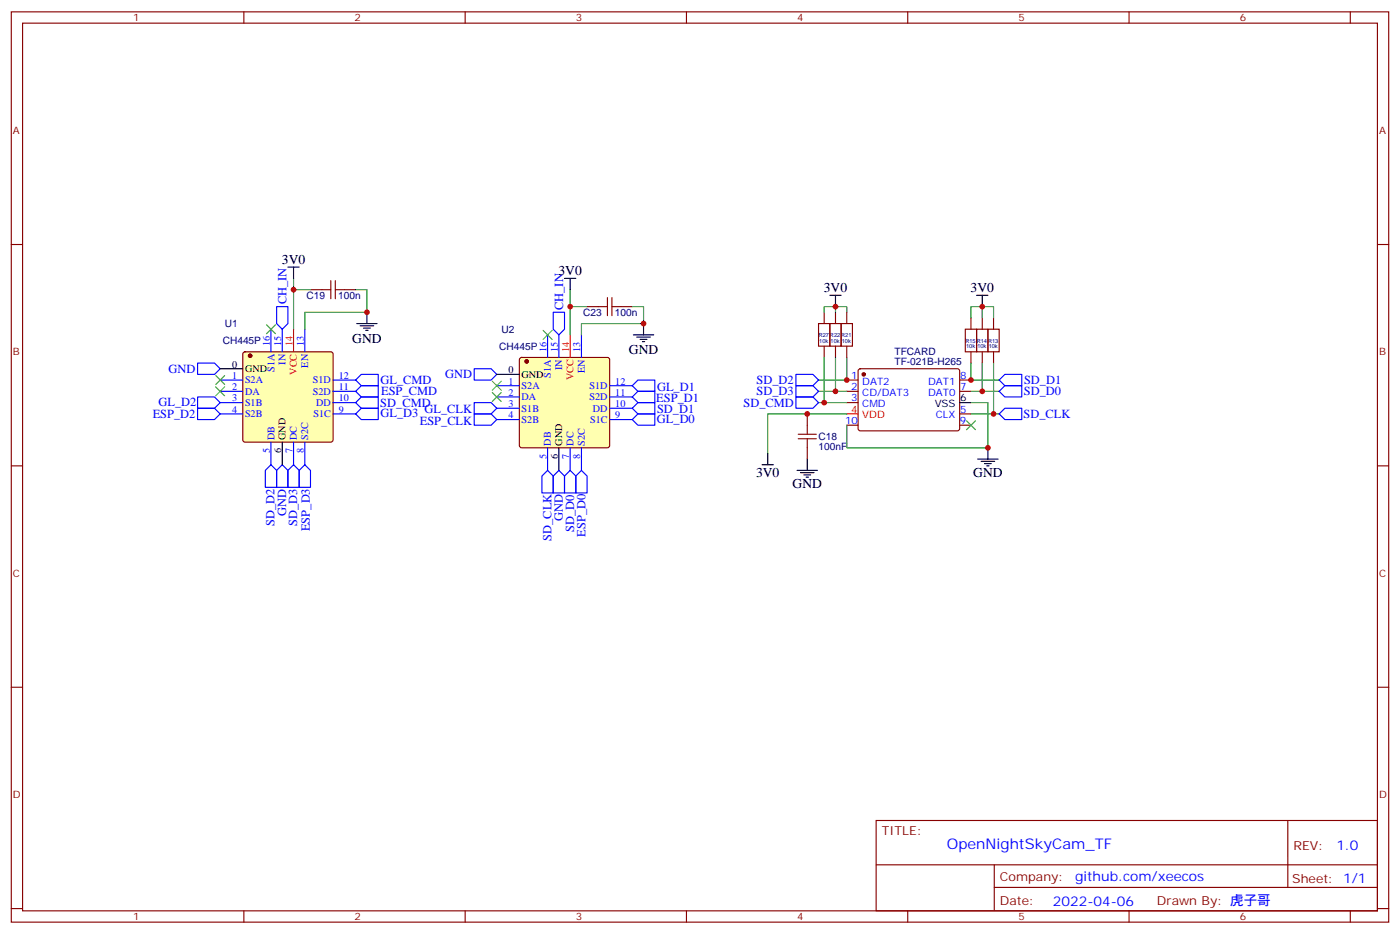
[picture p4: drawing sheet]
<svg xmlns="http://www.w3.org/2000/svg" width="437mm" height="292mm" viewBox="0 0 437 292" stroke-linecap="round" stroke-linejoin="round" font-family="sans-serif">
<g fill="none" stroke="#870000" stroke-width=".35">
<path d="M3.5 3.7h430.4v284.3h-430.4zM7.1 7.2h423.3v277.3h-423.3zM76.2 3.7v3.5M145.3 3.7v3.5M214.5 3.7v3.5M283.6 3.7v3.5M352.8 3.7v3.5M421.9 3.7v3.5M3.5 76.4h3.6M430.4 76.4h3.5M257.5 97.5v3.6M261.1 97.5v3.6"/>
<path d="M264.6 97.5v3.6M303.4 99.3v3.5M306.9 99.3v3.5M310.4 99.3v3.5M255.8 101.1h3.5v7h-3.5zM257.5 108.1v3.6M259.3 101.1h3.5v7h-3.5zM261.1 108.1v3.6M262.8 101.1h3.5v7h-3.5zM264.6 118.7h3.5M264.6 108.1v3.6M268.3 115.4l.5-.2h30.6l.5 .7-.1 18.3-.6 .4-30.7-.1-.4-.6v-18z"/>
<path d="M299.9 118.7h3.5M301.6 102.8h3.6v7.1h-3.6zM303.4 109.9v3.5M305.2 102.8h3.5v7.1h-3.5zM306.9 109.9v3.5M308.7 102.8h3.5v7.1h-3.5zM310.4 109.9v3.5M249.4 135.6h5.7M249.4 137.1h5.7M252.2 129.3v6.3M252.2 137.1v6.3M264.6 122.2h3.5"/>
<path d="M264.6 125.8h3.5M264.6 132.8h3.5M299.9 122.2h3.5M299.9 129.3h3.5M299.9 132.8h3.5M3.5 145.5h3.6M430.4 145.5h3.5M3.5 214.7h3.6M430.4 214.7h3.5M273.8 256.3h156.6v28.2h-156.6zM402.4 256.3v20.9M273.8 270.1h156.5"/>
<path d="M310.7 277.2h119.6M310.7 270.1v14.2M3.5 283.8h3.6M76.2 284.5v3.5M145.3 284.5v3.5M214.5 284.5v3.5M283.6 284.5v3.5M352.8 284.5v3.5M421.9 284.5v3.5M430.4 283.8h3.5"/>
</g>
<circle cx="269.9" cy="116.9" r=".53" fill="#870000" stroke="#870000" stroke-width=".35"/>
<path d="M264.6 129.3h3.5" fill="none" stroke="#f00" stroke-width=".35"/>
<g fill="none" stroke="#000" stroke-width=".35">
<path d="M259.3 92.3h3.5M261.1 92.3v3.5M305.2 92.3h3.5M306.9 92.3v3.5M299.9 125.8h3.5M308.7 139.9v3.5M238.1 145.2h3.6M239.9 141.6v3.6M249.1 146.9h6.3M250.1 147.6h4.3M251.2 148.3h2.1M251.9 149h.7"/>
<path d="M252.2 143.4v3.5M305.5 143.4h6.4M306.6 144.1h4.2M307.6 144.8h2.1M308.3 145.5h.7"/>
</g>
<g fill="none" stroke="#008700" stroke-width=".35">
<path d="M261.1 97.5v-1.7h3.5v1.7M261.1 95.8h-3.6v1.7M306.9 99.3v-3.5h3.5v3.5M306.9 95.8h-3.5v3.5M257.5 111.7v14.1M261.1 111.7v10.5M264.6 111.7v7h-8.8M303.4 113.4v5.3h8.8M306.9 113.4v8.8M310.4 113.4v15.9M255.8 122.2h8.8M255.8 125.8h8.8"/>
<path d="M264.6 129.3h-24.7v12.3M303.4 125.8h5.3v14.1h-44.1v-7.1M303.4 122.2h8.8M303.4 129.3h8.8"/>
</g>
<path d="M86.4 95.8h3.6v5.3l-1.8 1.7-1.8-1.7zM61.7 113.4h5.3l1.8 1.8-1.8 1.7h-5.3zM148.2 115.2h5.3l1.7 1.7-1.7 1.8h-5.3zM248.7 124h5.3l1.8 1.8-1.8 1.7h-5.3zM248.7 120.5h5.3l1.8 1.7-1.8 1.8h-5.3zM312.2 129.3l1.8-1.8h5.3v3.6h-5.3zM314 120.5h5.3v3.5h-5.3l-1.8-1.8zM86.4 146.9l1.8-1.7 1.8 1.7v5.3h-3.6z" fill="none" stroke="#00f" stroke-width=".35"/>
<path d="M302 131.4l2.8 2.8M304.8 131.4l-2.8 2.8" fill="none" stroke="#3c3" stroke-width=".35"/>
<path d="M76.1 110.1l.5-.2h26.8l.5 .2 .2 .5v26.8l-.3 .5-.4 .2h-26.8l-.5-.2-.3-.5v-26.8z" fill="#ffffb0" stroke="#800000" stroke-width=".35"/>
<path d="M68.8 115.2h7M88.2 138.1v7.1" fill="none" stroke="#000" stroke-width=".35"/>
<g fill="none" stroke="#00f" stroke-width=".35">
<path d="M68.8 118.7h7M84.7 102.8v7.1M88.2 102.8v7.1M95.2 102.8v7.1M104.1 118.7h7M68.8 122.2h7M68.8 125.8h7M68.8 129.3h7M84.7 138.1v7.1M91.7 138.1v7.1M95.2 138.1v7.1M104.1 122.2h7"/>
<path d="M104.1 125.8h7M104.1 129.3h7"/>
</g>
<path d="M91.7 102.8v7.1" fill="none" stroke="#f00" stroke-width=".35"/>
<circle cx="78.1" cy="111.1" r=".53" fill="#870000" stroke="#870000" stroke-width=".35"/>
<path d="M162.5 111.9l.5-.2h26.8l.5 .2 .2 .5v26.8l-.2 .5-.5 .2h-26.8l-.5-.3-.2-.4v-26.8z" fill="#ffffb0" stroke="#800000" stroke-width=".35"/>
<g fill="none" stroke="#000" stroke-width=".35">
<path d="M90 83.4h3.5M91.7 83.4v3.6M114.7 97.5v3.6M176.4 87h3.5M178.2 87v3.5M111.5 101.1h6.3M112.5 101.8h4.3M113.6 102.5h2.1M114.3 103.2h.7M155.2 116.9h7.1M197.9 104.6h6.4M199 105.3h4.2"/>
<path d="M200 106h2.1M200.7 106.7h.7M201.1 101.1v3.5M174.6 139.9v7"/>
</g>
<g fill="none" stroke="#00f" stroke-width=".35">
<path d="M172.9 97.5h3.5v5.3l-1.8 1.8-1.7-1.8zM111.1 118.7l1.8-1.8h5.3v3.6h-5.3zM171.1 104.6v7.1M174.6 104.6v7.1M181.7 104.6v7.1M199.3 118.7h5.3v3.5h-5.3l-1.7-1.7zM248.7 116.9h5.3l1.8 1.8-1.8 1.8h-5.3zM312.2 118.7l1.8-1.8h5.3v3.6h-5.3zM61.7 127.5h5.3l1.8 1.8-1.8 1.8h-5.3zM61.7 124h5.3l1.8 1.8-1.8 1.7h-5.3zM111.1 125.8l1.8-1.8h5.3v3.5h-5.3zM112.9 120.5h5.3v3.5h-5.3l-1.8-1.8z"/>
<path d="M112.9 127.5h5.3v3.6h-5.3l-1.8-1.8zM148.2 125.8h5.3l1.7 1.7-1.7 1.8h-5.3zM148.2 129.3h5.3l1.7 1.8-1.7 1.7h-5.3zM155.2 120.5h7.1M155.2 124h7.1M155.2 127.5h7.1M155.2 131.1h7.1M171.1 139.9v7M178.2 139.9v7M181.7 139.9v7M190.5 120.5h7.1M190.5 124h7.1"/>
<path d="M190.5 127.5h7.1M190.5 131.1h7.1M197.6 127.5l1.7-1.7h5.3v3.5h-5.3zM197.6 131.1l1.7-1.8h5.3v3.5h-5.3zM199.3 122.2h5.3v3.6h-5.3l-1.7-1.8zM84.7 145.2l1.7 1.7v5.3h-3.5v-5.3zM91.7 145.2l1.8 1.7v5.3h-3.5v-5.3zM93.5 146.9l1.7-1.7 1.8 1.7v5.3h-3.5zM171.1 146.9l1.8 1.8v5.3h-3.6v-5.3zM174.6 146.9l1.8 1.8v5.3h-3.5v-5.3zM178.2 146.9l1.7 1.8v5.3h-3.5v-5.3zM181.7 146.9l1.7 1.8v5.3h-3.5v-5.3z"/>
</g>
<path d="M178.2 104.6v7.1" fill="none" stroke="#f00" stroke-width=".35"/>
<circle cx="164.6" cy="112.9" r=".53" fill="#870000" stroke="#870000" stroke-width=".35"/>
<path d="M91.7 87v15.8M91.7 90.5h5.3M111.1 90.5h3.6v7h-19.5v5.3M178.2 90.5v14.1M178.2 95.8h5.2M197.6 95.8h3.5v5.3h-19.4v3.5" fill="none" stroke="#008700" stroke-width=".35"/>
<path d="M97 90.5h6.4M103.4 87.7v5.6M104.8 90.5h6.3M104.8 87.7v5.6M183.4 95.8h6.4M189.8 93v5.6M191.2 95.8h6.4M191.2 93v5.6" fill="none" stroke="#870000" stroke-width=".35"/>
<path d="M67.4 117.3l2.8 2.8M70.2 117.3l-2.8 2.8M83.3 101.4l2.8 2.8M86.1 101.4l-2.8 2.8M153.8 119.1l2.8 2.8M156.6 119.1l-2.8 2.8M169.7 103.2l2.8 2.8M172.5 103.2l-2.8 2.8M67.4 120.8l2.8 2.8M70.2 120.8l-2.8 2.8M153.8 122.6l2.8 2.8M156.6 122.6l-2.8 2.8" fill="none" stroke="#3c3" stroke-width=".35"/>
<g fill="#c00">
<circle cx="252.2" cy="129.3" r=".88"/>
<circle cx="308.7" cy="139.9" r=".88"/>
<circle cx="306.9" cy="122.2" r=".88"/>
<circle cx="310.4" cy="129.3" r=".88"/>
<circle cx="261.1" cy="122.2" r=".88"/>
<circle cx="257.5" cy="125.8" r=".88"/>
<circle cx="306.9" cy="95.8" r=".88"/>
<circle cx="261.1" cy="95.8" r=".88"/>
<circle cx="264.6" cy="118.7" r=".88"/>
<circle cx="303.4" cy="118.7" r=".88"/>
<circle cx="178.2" cy="95.8" r=".88"/>
<circle cx="114.7" cy="97.5" r=".88"/>
<circle cx="91.7" cy="90.5" r=".88"/>
<circle cx="201.1" cy="101.1" r=".88"/>
</g>
<text font-size="4.6" fill="#00f" x="295.8" y="265.3">OpenNightSkyCam_TF</text>
<g font-size="4.2">
<text x="88.1" y="82.4">3V0</text>
<text x="174.5" y="85.9">3V0</text>
<text x="257.4" y="91.2">3V0</text>
<text x="303.3" y="91.2">3V0</text>
<text x="110.1" y="107.1">GND</text>
<text x="196.5" y="110.7">GND</text>
<text x="236.2" y="149.1">3V0</text>
<text x="304.1" y="149">GND</text>
<text x="247.6" y="152.6">GND</text>
</g>
<g font-size="4.2" fill="#00f">
<text x="417.6" y="265.6">1.0</text>
<text x="335.9" y="275.1">github.com/xeecos</text>
<text x="329" y="282.9">2022-04-06</text>
</g>
<g font-size="3.9" fill="#00f">
<text x="89.5" y="95.1" transform="rotate(-90 89.5 95.1)">CH_IN</text>
<text x="175.9" y="96.8" transform="rotate(-90 175.9 96.8)">CH_IN</text>
<text x="52.6" y="116.4">GND</text>
<text x="118.9" y="119.9">GL_CMD</text>
<text x="139.1" y="118.2">GND</text>
<text x="236.4" y="120">SD_D2</text>
<text x="320" y="119.9">SD_D1</text>
<text x="119.1" y="123.5">ESP_CMD</text>
<text x="205.1" y="125.7">ESP_D1</text>
<text x="205.3" y="122.1">GL_D1</text>
<text x="236.4" y="123.5">SD_D3</text>
<text x="319.9" y="123.4">SD_D0</text>
<text x="47.7" y="130.5">ESP_D2</text>
<text x="49.5" y="126.9">GL_D2</text>
<text x="118.8" y="127">SD_CMD</text>
<text x="118.9" y="130.2">GL_D3</text>
<text x="132.6" y="129.1">GL_CLK</text>
<text x="205.3" y="129">SD_D1</text>
<text x="232.3" y="127">SD_CMD</text>
<text x="319.8" y="130.6">SD_CLK</text>
<text x="131.2" y="132.6">ESP_CLK</text>
<text x="205.3" y="132.2">GL_D0</text>
<text x="89.4" y="161.1" transform="rotate(-90 89.4 161.1)">GND</text>
<text x="85.8" y="164.2" transform="rotate(-90 85.8 164.2)">SD_D2</text>
<text x="92.8" y="164.2" transform="rotate(-90 92.8 164.2)">SD_D3</text>
<text x="96.8" y="165.9" transform="rotate(-90 96.8 165.9)">ESP_D3</text>
<text x="175.9" y="162.8" transform="rotate(-90 175.9 162.8)">GND</text>
<text x="179.4" y="166" transform="rotate(-90 179.4 166)">SD_D0</text>
<text x="182.9" y="167.7" transform="rotate(-90 182.9 167.7)">ESP_D0</text>
<text x="172.3" y="168.9" transform="rotate(-90 172.3 168.9)">SD_CLK</text>
</g>
<g font-size="3.9" fill="#800">
<text x="275.5" y="260.9">TITLE:</text>
<text x="404.1" y="265.6">REV:</text>
<text x="312.4" y="275.1">Company:</text>
<text x="403.8" y="275.7">Sheet: 1/1</text>
<text x="312.4" y="282.8">Date:</text>
<text x="361.5" y="282.8">Drawn By: 虎子哥</text>
</g>
<g font-size="3.2" fill="#800">
<text x="41.6" y="6.7">1</text>
<text x="110.8" y="6.7">2</text>
<text x="179.9" y="6.7">3</text>
<text x="249.1" y="6.7">4</text>
<text x="318.2" y="6.7">5</text>
<text x="387.3" y="6.7">6</text>
<text x="4.1" y="41.8">A</text>
<text x="430.9" y="41.8">A</text>
<text x="4.1" y="110.9">B</text>
<text x="430.9" y="110.9">B</text>
<text x="4.1" y="180.1">C</text>
<text x="430.9" y="180.1">C</text>
<text x="4.1" y="249.2">D</text>
<text x="430.9" y="249.2">D</text>
<text x="41.6" y="287.5">1</text>
<text x="110.8" y="287.5">2</text>
<text x="179.9" y="287.5">3</text>
<text x="249.1" y="287.5">4</text>
<text x="318.2" y="287.5">5</text>
<text x="387.3" y="287.5">6</text>
</g>
<g font-size="3.2" fill="#000080">
<text x="95.8" y="93.4">C19</text>
<text x="105.7" y="93.4">100n</text>
<text x="182.2" y="98.7">C23</text>
<text x="192.1" y="98.7">100n</text>
<text x="69.6" y="107.5">CH445P</text>
<text x="70.2" y="102.2">U1</text>
<text x="156.6" y="104">U2</text>
<text x="156" y="109.3">CH445P</text>
<text x="279.5" y="110.8">TFCARD</text>
<text x="279.5" y="114">TF-021B-H265</text>
<text x="255.8" y="137.5">C18</text>
<text x="255.8" y="140.7">100nF</text>
</g>
<g font-size="3.2" fill="#00f">
<text x="84.3" y="108.1" transform="rotate(-90 84.3 108.1)">16</text>
<text x="87.8" y="108.1" transform="rotate(-90 87.8 108.1)">15</text>
<text x="89.3" y="113.9" transform="rotate(-90 89.3 113.9)">IN</text>
<text x="94.9" y="108.1" transform="rotate(-90 94.9 108.1)">13</text>
<text x="170.7" y="109.9" transform="rotate(-90 170.7 109.9)">16</text>
<text x="174.3" y="109.9" transform="rotate(-90 174.3 109.9)">15</text>
<text x="181.3" y="109.9" transform="rotate(-90 181.3 109.9)">13</text>
<text x="72.5" y="118.4">1</text>
<text x="76.6" y="119.8">S2A</text>
<text x="85.7" y="116.2" transform="rotate(-90 85.7 116.2)">S1A</text>
<text x="96.3" y="114.8" transform="rotate(-90 96.3 114.8)">EN</text>
<text x="97.7" y="119.8">S1D</text>
<text x="105.8" y="118.4">12</text>
<text x="172.2" y="118" transform="rotate(-90 172.2 118)">S1A</text>
<text x="175.7" y="115.7" transform="rotate(-90 175.7 115.7)">IN</text>
<text x="182.7" y="116.6" transform="rotate(-90 182.7 116.6)">EN</text>
<text x="265.9" y="118.4">1</text>
<text x="300" y="118.4">8</text>
<text x="72.5" y="121.9">2</text>
<text x="72.5" y="125.4">3</text>
<text x="76.6" y="123.3">DA</text>
<text x="97.7" y="123.3">S2D</text>
<text x="105.8" y="125.4">10</text>
<text x="105.8" y="121.9">11</text>
<text x="158.9" y="120.1">1</text>
<text x="158.9" y="123.6">2</text>
<text x="163" y="121.5">S2A</text>
<text x="163" y="125.1">DA</text>
<text x="184.2" y="125.1">S2D</text>
<text x="184.2" y="121.5">S1D</text>
<text x="192.3" y="123.6">11</text>
<text x="192.3" y="120.1">12</text>
<text x="265.9" y="121.9">2</text>
<text x="265.9" y="125.4">3</text>
<text x="269.4" y="120.1">DAT2</text>
<text x="269.4" y="123.6">CD/DAT3</text>
<text x="290" y="123.6">DAT0</text>
<text x="290" y="120.1">DAT1</text>
<text x="300" y="121.9">7</text>
<text x="72.5" y="128.9">4</text>
<text x="76.6" y="126.8">S1B</text>
<text x="76.6" y="130.4">S2B</text>
<text x="97.9" y="130.4">S1C</text>
<text x="98.8" y="126.8">DD</text>
<text x="105.8" y="128.9">9</text>
<text x="158.9" y="127.2">3</text>
<text x="158.9" y="130.7">4</text>
<text x="163" y="128.6">S1B</text>
<text x="185.2" y="128.6">DD</text>
<text x="192.3" y="130.7">9</text>
<text x="192.3" y="127.2">10</text>
<text x="269.4" y="127.2">CMD</text>
<text x="292.4" y="130.7">CLX</text>
<text x="300" y="128.9">5</text>
<text x="85.7" y="137.4" transform="rotate(-90 85.7 137.4)">DB</text>
<text x="92.8" y="137.4" transform="rotate(-90 92.8 137.4)">DC</text>
<text x="96.3" y="137.4" transform="rotate(-90 96.3 137.4)">S2C</text>
<text x="163" y="132.1">S2B</text>
<text x="184.4" y="132.1">S1C</text>
<text x="264.1" y="132.5">10</text>
<text x="299.9" y="132.5">9</text>
<text x="84.3" y="141.5" transform="rotate(-90 84.3 141.5)">5</text>
<text x="91.4" y="141.5" transform="rotate(-90 91.4 141.5)">7</text>
<text x="94.9" y="141.5" transform="rotate(-90 94.9 141.5)">8</text>
<text x="170.7" y="143.2" transform="rotate(-90 170.7 143.2)">5</text>
<text x="172.2" y="139.2" transform="rotate(-90 172.2 139.2)">DB</text>
<text x="177.8" y="143.2" transform="rotate(-90 177.8 143.2)">7</text>
<text x="179.2" y="139.2" transform="rotate(-90 179.2 139.2)">DC</text>
<text x="181.3" y="143.2" transform="rotate(-90 181.3 143.2)">8</text>
<text x="182.7" y="139.2" transform="rotate(-90 182.7 139.2)">S2C</text>
</g>
<g font-size="3.2" fill="#f00">
<text x="91.4" y="108.1" transform="rotate(-90 91.4 108.1)">14</text>
<text x="177.8" y="109.9" transform="rotate(-90 177.8 109.9)">14</text>
<text x="92.8" y="117.1" transform="rotate(-90 92.8 117.1)">VCC</text>
<text x="179.2" y="118.8" transform="rotate(-90 179.2 118.8)">VCC</text>
<text x="265.9" y="128.9">4</text>
<text x="269.4" y="130.7">VDD</text>
</g>
<g font-size="3.2">
<text x="72.5" y="114.8">0</text>
<text x="76.6" y="116.2">GND</text>
<text x="158.9" y="116.6">0</text>
<text x="163" y="118">GND</text>
<text x="300" y="125.4">6</text>
<text x="292.1" y="127.2">VSS</text>
<text x="89.3" y="137.4" transform="rotate(-90 89.3 137.4)">GND</text>
<text x="87.8" y="141.5" transform="rotate(-90 87.8 141.5)">6</text>
<text x="174.3" y="143.2" transform="rotate(-90 174.3 143.2)">6</text>
<text x="175.7" y="139.2" transform="rotate(-90 175.7 139.2)">GND</text>
</g>
<g font-size="1.8" fill="#000080">
<text x="255.8" y="105.3">R27</text>
<text x="256" y="107">10k</text>
<text x="259.3" y="105.3">R22</text>
<text x="259.5" y="107">10k</text>
<text x="262.9" y="105.3">R21</text>
<text x="263" y="107.1">10k</text>
<text x="301.7" y="107">R15</text>
<text x="305.2" y="107">R14</text>
<text x="308.7" y="107">R13</text>
<text x="301.9" y="108.8">10k</text>
<text x="305.4" y="108.8">10k</text>
<text x="308.9" y="108.8">10k</text>
</g>
</svg>
